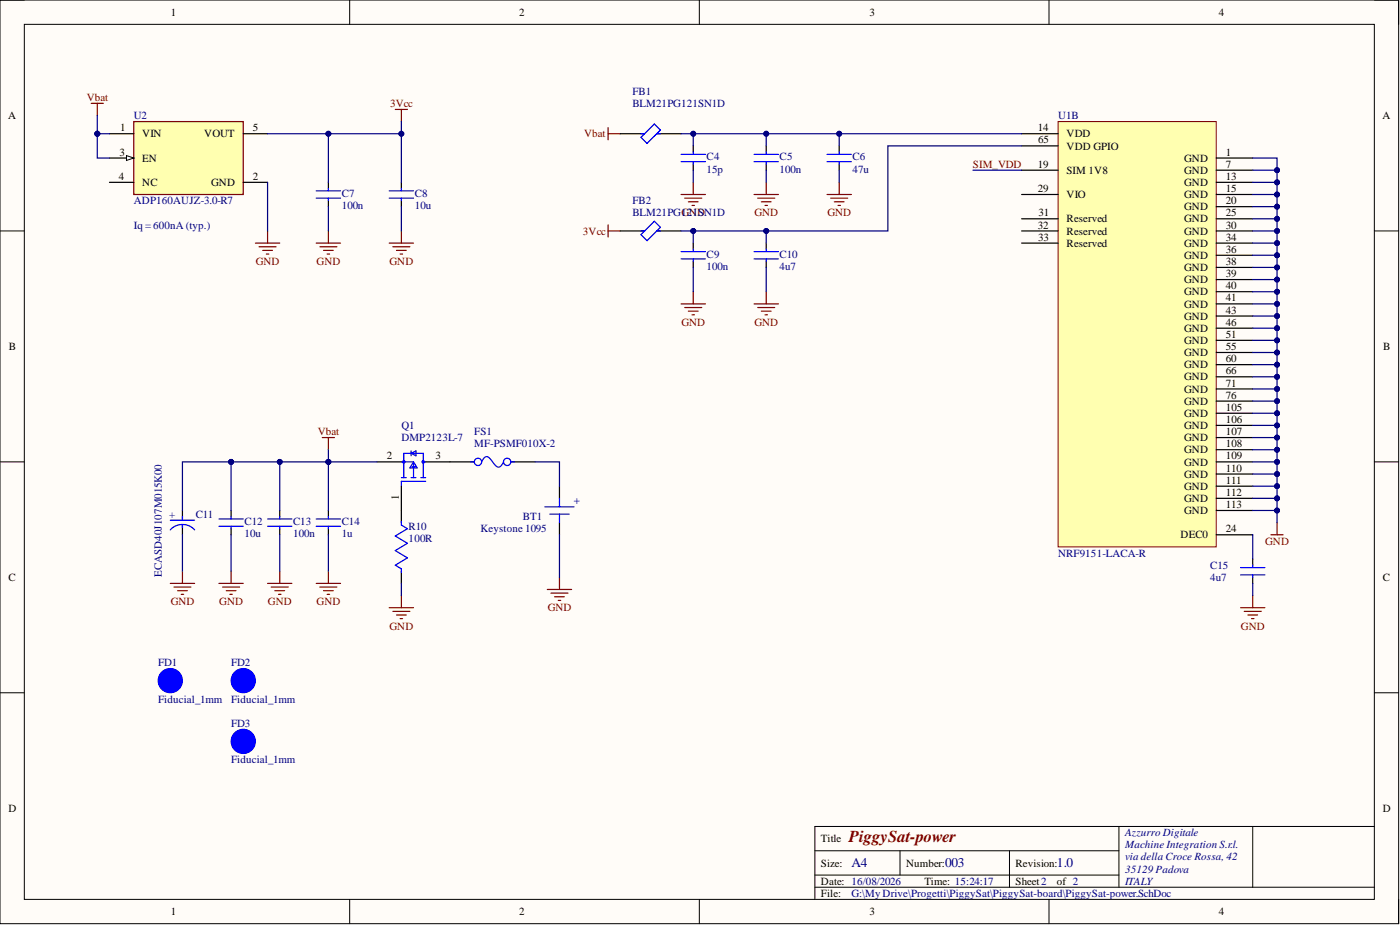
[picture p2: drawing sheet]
<svg xmlns="http://www.w3.org/2000/svg" width="292mm" height="193mm" viewBox="0 0 292 193" stroke-linecap="round" stroke-linejoin="round" font-family="sans-serif">
<path d="M0 0h291.8v192.7h-291.8z" fill-rule="evenodd" fill="#fffcf8"/>
<path d="M0 0h291.8v192.7h-291.8z" fill="none" stroke="#000" stroke-width=".21"/>
<path d="M5.1 5.1h281.6v182.5h-281.6z" fill-rule="evenodd" fill="#fffcf8"/>
<g fill="none" stroke="#000" stroke-width=".21">
<path d="M0 0h5.1M5.1 5.1h281.6v182.5h-281.6zM73 0v5.1M145.9 0v5.1M218.9 0v5.1M286.7 0h5.1v5.1M0 48.2h5.1M286.7 48.2h5.1M0 96.4h5.1M286.7 96.4h5.1M0 144.5h5.1M286.7 144.5h5.1"/>
<path d="M170 177.5h63.5M187.8 177.5v5.1M210.6 177.5v7.6M233.5 172.4v12.7M261.4 172.4v12.7M286.7 172.4h-116.7v15.2M73 187.6v5.1M145.9 187.6v5.1M170 185.1h116.7M170 182.6h63.5M218.9 187.6v5.1M291.8 187.6v5.1"/>
</g>
<g fill="none" stroke="#800000" stroke-width=".25">
<path d="M126.9 26.6v2.6M126.9 27.9h2.5M144.6 38v2.6M159.9 38v2.6M175.1 38v2.6M126.9 46.9v2.5M126.9 48.2h2.5M142.1 40.6h5.1M142.9 41.3h3.5M143.6 42.1h2.1M144.4 42.9h.5M157.3 40.6h5.1"/>
<path d="M158.1 41.3h3.5M158.9 42.1h2M159.6 42.9h.5M172.6 40.6h5M173.3 41.3h3.6M174.1 42.1h2M174.8 42.9h.5M142.1 63.4h5.1M142.9 64.2h3.5M143.6 64.9h2.1M144.4 65.7h.5M144.6 60.9v2.5"/>
<path d="M157.3 63.4h5.1M158.1 64.2h3.5M158.9 64.9h2M159.6 65.7h.5M159.9 60.9v2.5M58.4 119.2v2.5M68.5 119.2v2.5M265.2 111.6h2.5M266.4 109v2.6M55.8 121.7h5.1M56.6 122.5h3.5M57.3 123.2h2.1"/>
<path d="M58.1 124h.5M66 121.7h5.1M66.7 122.5h3.6M67.5 123.2h2M68.3 124h.5M258.8 126.8h5.1M259.6 127.5h3.5M260.4 128.3h2M261.1 129.1h.5M261.4 124.2v2.6"/>
</g>
<g fill="none" stroke="#000" stroke-width=".25">
<path d="M129.4 27.9h5.1M137 27.9h5.1M144.6 30.4v1.3M144.6 34.2v1.3M159.9 30.4v1.3M159.9 34.2v1.3M175.1 30.4v1.3M175.1 34.2v1.3M129.4 48.2h5.1M137 48.2h5.1M144.6 50.7v1.3M144.6 54.5v1.3"/>
<path d="M159.9 50.7v1.3M159.9 54.5v1.3M58.4 106.5v1.3M58.4 110.3v1.3M68.5 106.5v1.3M68.5 110.3v1.3M261.4 116.6v1.3M261.4 120.4v1.3"/>
</g>
<g fill="none" stroke="#00f" stroke-width=".25">
<path d="M133.7 28.7l2.8-2.8 1.3 1.2-2.8 2.8zM133.7 27.9h.8M137 27.9h.8M142.1 32.2h5.1M142.1 33.7h5.1M144.6 31.7v.5M144.6 33.7v.5M157.3 32.2h5.1M157.3 33.7h5.1M159.9 31.7v.5M159.9 33.7v.5M172.6 32.2h5"/>
<path d="M172.6 33.7h5M175.1 31.7v.5M175.1 33.7v.5M133.7 48.9l2.8-2.7 1.3 1.2-2.8 2.8zM133.7 48.2h.8M137 48.2h.8M142.1 52.5h5.1M142.1 54h5.1M144.6 52v.5M144.6 54v.5M157.3 52.5h5.1M157.3 54h5.1"/>
<path d="M159.9 52v.5M159.9 54v.5M55.8 108.3h5.1M55.8 109.8h5.1M58.4 107.8v.5M58.4 109.8v.5M66 108.3h5.1M66 109.8h5.1M68.5 107.8v.5M68.5 109.8v.5M258.8 118.4h5.1M258.8 119.9h5.1"/>
<path d="M261.4 117.9v.5M261.4 119.9v.5"/>
</g>
<circle cx="35.5" cy="142" r="2.54" fill="#00f"/>
<circle cx="35.5" cy="142" r="2.54" fill="none" stroke="#00f" stroke-width=".21"/>
<circle cx="50.8" cy="142" r="2.54" fill="#00f"/>
<circle cx="50.8" cy="142" r="2.54" fill="none" stroke="#00f" stroke-width=".21"/>
<circle cx="50.8" cy="154.7" r="2.54" fill="#00f"/>
<circle cx="50.8" cy="154.7" r="2.54" fill="none" stroke="#00f" stroke-width=".21"/>
<g fill="none" stroke="#800000" stroke-width=".25">
<path d="M19 21.6h2.6M20.3 21.6v2.5M82.5 22.8h2.5M83.7 22.8v2.6M53.3 50.7h5.1M54.1 51.5h3.5M54.8 52.2h2M55.6 53h.5M55.8 48.2v2.5M81.2 50.7h5.1M82 51.5h3.5M82.7 52.2h2.1"/>
<path d="M83.5 53h.5M83.7 48.2v2.5M67.2 91.3h2.6M68.5 91.3v2.5M38.1 119.2v2.5M48.2 119.2v2.5M35.5 121.7h5.1M36.3 122.5h3.5M37 123.2h2.1M37.8 124h.5M45.7 121.7h5.1M46.4 122.5h3.6"/>
<path d="M47.2 123.2h2M48 124h.5"/>
</g>
<path d="M38.1 106.5v2M38.1 109.5v2.1M48.2 106.5v1.3M48.2 110.3v1.3" fill="none" stroke="#000" stroke-width=".25"/>
<path d="M35.5 110.6a3.4 3.4 0 0 1 5.1 0M35.5 108.5h5.1M38.1 107.8v.7M38.1 109.5v.5M45.7 108.3h5.1M45.7 109.8h5.1M48.2 107.8v.5M48.2 109.8v.5" fill="none" stroke="#00f" stroke-width=".25"/>
<path d="M27.9 25.4h22.9v15.2h-22.9z" fill-rule="evenodd" fill="#ffffb0"/>
<path d="M27.9 25.4h22.9v15.2h-22.9z" fill="none" stroke="#800000" stroke-width=".25"/>
<path d="M22.8 27.9h5.1M22.8 33h5.1" fill="none" stroke="#000" stroke-width=".25"/>
<path d="M26.4 32.5l1.5 .5-1.5 .5z" fill="#f8fcff"/>
<path d="M26.4 32.5l1.5 .5-1.5 .5z" fill="none" stroke="#000" stroke-width=".21"/>
<path d="M22.8 38h5.1M50.8 38h5M50.8 27.9h5M68.5 38v1.3M83.7 38v1.3M68.5 41.8v1.3M83.7 41.8v1.3" fill="none" stroke="#000" stroke-width=".25"/>
<path d="M66 39.8h5.1M68.5 39.3v.5M81.2 39.8h5.1M83.7 39.3v.5M66 41.3h5.1M68.5 41.3v.5M81.2 41.3h5.1M83.7 41.3v.5" fill="none" stroke="#00f" stroke-width=".25"/>
<path d="M66 50.7h5.1M66.7 51.5h3.6M67.5 52.2h2M68.3 53h.5M68.5 48.2v2.5" fill="none" stroke="#800000" stroke-width=".25"/>
<path d="M220.8 25.4h33v88.7h-33z" fill-rule="evenodd" fill="#ffffb0"/>
<path d="M220.8 25.4h33v88.7h-33z" fill="none" stroke="#800000" stroke-width=".21"/>
<g fill="none" stroke="#000" stroke-width=".25">
<path d="M213.2 27.9h7.6M213.2 30.4h7.6M213.2 35.5h7.6M253.8 33h7.6M253.8 35.5h7.6M253.8 38h7.6M213.2 40.6h7.6M213.2 45.6h7.6M213.2 48.2h7.6M213.2 50.7h7.6M253.8 40.6h7.6M253.8 43.1h7.6"/>
<path d="M253.8 45.6h7.6M253.8 48.2h7.6M253.8 50.7h7.6M253.8 53.3h7.6M253.8 55.8h7.6M253.8 58.3h7.6M253.8 60.9h7.6M253.8 63.4h7.6M253.8 65.9h7.6M253.8 68.5h7.6M253.8 71h7.6M253.8 73.5h7.6"/>
<path d="M253.8 76.1h7.6M253.8 78.6h7.6M78.7 96.4h5M88.8 96.4h10.2M106.6 96.4h5.1M253.8 81.1h7.6M253.8 83.7h7.6M253.8 86.2h7.6M253.8 88.7h7.6M253.8 91.3h7.6M253.8 93.8h7.6M253.8 96.4h7.6"/>
<path d="M253.8 98.9h7.6M83.7 101.4v7.6M83.7 119.2v2.5M116.7 101.4v2.6M116.7 109v2.6M253.8 101.4h7.6M253.8 104h7.6M253.8 106.5h7.6M253.8 111.6h7.6"/>
</g>
<g fill="none" stroke="#00f" stroke-width=".25">
<path d="M83.7 96.4h2.6M83.7 99.6h1.1M84.2 99.6v-5h4.1v5M85.8 99.6h1M85.8 94.6l1-.5v1zM85.8 94.1v1M86 97.4h.8M86.3 96.6v3M86.3 96.4l.7 1.2h-1.5zM87.8 99.6h1M88.3 96.4h.5M98.2 96.4h.8"/>
<path d="M100.5 96.4a1.1 1.1 0 0 1 1.3-1.1l1.2 1.4a.94 .94 0 0 0 1.6 .4l.5-.7M106.6 96.4h.7M83.7 108.8v.7l1.3 .8-2.5 1.5 2.5 1.5-2.5 1.6 2.5 1.5-2.5 1.5 1.2 .8v.7M88.8 100.4h-5.1v1M113.7 105.7h6.1M114.7 107.3h4.1M116.7 104v1.7M116.7 107.3v1.7"/>
<circle cx="84.2" cy="96.4" r=".25"/>
<circle cx="88.3" cy="96.4" r=".25"/>
<circle cx="99.7" cy="96.4" r=".76"/>
<circle cx="105.8" cy="96.4" r=".76"/>
</g>
<path d="M81.2 126.8h5.1M82 127.5h3.5M82.7 128.3h2.1M83.5 129.1h.5M83.7 124.2v2.6M114.2 123h5.1M115 123.7h3.5M115.7 124.5h2M116.5 125.3h.5M116.7 120.4v2.6" fill="none" stroke="#800000" stroke-width=".25"/>
<path d="M261.4 63.4h5" fill="none" stroke="#000080" stroke-width=".25"/>
<circle cx="266.4" cy="63.4" r=".51" fill="#000080"/>
<circle cx="266.4" cy="63.4" r=".51" fill="none" stroke="#000080" stroke-width=".21"/>
<path d="M261.4 60.9h5" fill="none" stroke="#000080" stroke-width=".25"/>
<circle cx="266.4" cy="60.9" r=".51" fill="#000080"/>
<circle cx="266.4" cy="60.9" r=".51" fill="none" stroke="#000080" stroke-width=".21"/>
<path d="M261.4 58.3h5" fill="none" stroke="#000080" stroke-width=".25"/>
<circle cx="266.4" cy="58.3" r=".51" fill="#000080"/>
<circle cx="266.4" cy="58.3" r=".51" fill="none" stroke="#000080" stroke-width=".21"/>
<path d="M261.4 55.8h5" fill="none" stroke="#000080" stroke-width=".25"/>
<circle cx="266.4" cy="55.8" r=".51" fill="#000080"/>
<circle cx="266.4" cy="55.8" r=".51" fill="none" stroke="#000080" stroke-width=".21"/>
<path d="M261.4 53.3h5" fill="none" stroke="#000080" stroke-width=".25"/>
<circle cx="266.4" cy="53.3" r=".51" fill="#000080"/>
<circle cx="266.4" cy="53.3" r=".51" fill="none" stroke="#000080" stroke-width=".21"/>
<path d="M261.4 50.7h5" fill="none" stroke="#000080" stroke-width=".25"/>
<circle cx="266.4" cy="50.7" r=".51" fill="#000080"/>
<circle cx="266.4" cy="50.7" r=".51" fill="none" stroke="#000080" stroke-width=".21"/>
<path d="M261.4 48.2h5" fill="none" stroke="#000080" stroke-width=".25"/>
<circle cx="266.4" cy="48.2" r=".51" fill="#000080"/>
<circle cx="266.4" cy="48.2" r=".51" fill="none" stroke="#000080" stroke-width=".21"/>
<path d="M261.4 45.6h5" fill="none" stroke="#000080" stroke-width=".25"/>
<circle cx="266.4" cy="45.6" r=".51" fill="#000080"/>
<circle cx="266.4" cy="45.6" r=".51" fill="none" stroke="#000080" stroke-width=".21"/>
<path d="M261.4 43.1h5" fill="none" stroke="#000080" stroke-width=".25"/>
<circle cx="266.4" cy="43.1" r=".51" fill="#000080"/>
<circle cx="266.4" cy="43.1" r=".51" fill="none" stroke="#000080" stroke-width=".21"/>
<path d="M261.4 40.6h5" fill="none" stroke="#000080" stroke-width=".25"/>
<circle cx="266.4" cy="40.6" r=".51" fill="#000080"/>
<circle cx="266.4" cy="40.6" r=".51" fill="none" stroke="#000080" stroke-width=".21"/>
<path d="M261.4 38h5" fill="none" stroke="#000080" stroke-width=".25"/>
<circle cx="266.4" cy="38" r=".51" fill="#000080"/>
<circle cx="266.4" cy="38" r=".51" fill="none" stroke="#000080" stroke-width=".21"/>
<path d="M261.4 35.5h5" fill="none" stroke="#000080" stroke-width=".25"/>
<circle cx="266.4" cy="35.5" r=".51" fill="#000080"/>
<circle cx="266.4" cy="35.5" r=".51" fill="none" stroke="#000080" stroke-width=".21"/>
<path d="M261.4 96.4h5" fill="none" stroke="#000080" stroke-width=".25"/>
<circle cx="266.4" cy="96.4" r=".51" fill="#000080"/>
<circle cx="266.4" cy="96.4" r=".51" fill="none" stroke="#000080" stroke-width=".21"/>
<path d="M261.4 93.8h5" fill="none" stroke="#000080" stroke-width=".25"/>
<circle cx="266.4" cy="93.8" r=".51" fill="#000080"/>
<circle cx="266.4" cy="93.8" r=".51" fill="none" stroke="#000080" stroke-width=".21"/>
<path d="M261.4 91.3h5" fill="none" stroke="#000080" stroke-width=".25"/>
<circle cx="266.4" cy="91.3" r=".51" fill="#000080"/>
<circle cx="266.4" cy="91.3" r=".51" fill="none" stroke="#000080" stroke-width=".21"/>
<path d="M261.4 88.7h5" fill="none" stroke="#000080" stroke-width=".25"/>
<circle cx="266.4" cy="88.7" r=".51" fill="#000080"/>
<circle cx="266.4" cy="88.7" r=".51" fill="none" stroke="#000080" stroke-width=".21"/>
<path d="M261.4 86.2h5" fill="none" stroke="#000080" stroke-width=".25"/>
<circle cx="266.4" cy="86.2" r=".51" fill="#000080"/>
<circle cx="266.4" cy="86.2" r=".51" fill="none" stroke="#000080" stroke-width=".21"/>
<path d="M261.4 83.7h5" fill="none" stroke="#000080" stroke-width=".25"/>
<circle cx="266.4" cy="83.7" r=".51" fill="#000080"/>
<circle cx="266.4" cy="83.7" r=".51" fill="none" stroke="#000080" stroke-width=".21"/>
<path d="M261.4 81.1h5" fill="none" stroke="#000080" stroke-width=".25"/>
<circle cx="266.4" cy="81.1" r=".51" fill="#000080"/>
<circle cx="266.4" cy="81.1" r=".51" fill="none" stroke="#000080" stroke-width=".21"/>
<path d="M261.4 78.6h5" fill="none" stroke="#000080" stroke-width=".25"/>
<circle cx="266.4" cy="78.6" r=".51" fill="#000080"/>
<circle cx="266.4" cy="78.6" r=".51" fill="none" stroke="#000080" stroke-width=".21"/>
<path d="M261.4 76.1h5" fill="none" stroke="#000080" stroke-width=".25"/>
<circle cx="266.4" cy="76.1" r=".51" fill="#000080"/>
<circle cx="266.4" cy="76.1" r=".51" fill="none" stroke="#000080" stroke-width=".21"/>
<path d="M261.4 73.5h5" fill="none" stroke="#000080" stroke-width=".25"/>
<circle cx="266.4" cy="73.5" r=".51" fill="#000080"/>
<circle cx="266.4" cy="73.5" r=".51" fill="none" stroke="#000080" stroke-width=".21"/>
<path d="M261.4 71h5" fill="none" stroke="#000080" stroke-width=".25"/>
<circle cx="266.4" cy="71" r=".51" fill="#000080"/>
<circle cx="266.4" cy="71" r=".51" fill="none" stroke="#000080" stroke-width=".21"/>
<path d="M261.4 68.5h5" fill="none" stroke="#000080" stroke-width=".25"/>
<circle cx="266.4" cy="68.5" r=".51" fill="#000080"/>
<circle cx="266.4" cy="68.5" r=".51" fill="none" stroke="#000080" stroke-width=".21"/>
<path d="M261.4 65.9h5" fill="none" stroke="#000080" stroke-width=".25"/>
<circle cx="266.4" cy="65.9" r=".51" fill="#000080"/>
<circle cx="266.4" cy="65.9" r=".51" fill="none" stroke="#000080" stroke-width=".21"/>
<path d="M261.4 101.4h5" fill="none" stroke="#000080" stroke-width=".25"/>
<circle cx="266.4" cy="101.4" r=".51" fill="#000080"/>
<circle cx="266.4" cy="101.4" r=".51" fill="none" stroke="#000080" stroke-width=".21"/>
<path d="M261.4 98.9h5" fill="none" stroke="#000080" stroke-width=".25"/>
<circle cx="266.4" cy="98.9" r=".51" fill="#000080"/>
<circle cx="266.4" cy="98.9" r=".51" fill="none" stroke="#000080" stroke-width=".21"/>
<path d="M261.4 106.5h5" fill="none" stroke="#000080" stroke-width=".25"/>
<circle cx="266.4" cy="106.5" r=".51" fill="#000080"/>
<circle cx="266.4" cy="106.5" r=".51" fill="none" stroke="#000080" stroke-width=".21"/>
<path d="M261.4 104h5" fill="none" stroke="#000080" stroke-width=".25"/>
<circle cx="266.4" cy="104" r=".51" fill="#000080"/>
<circle cx="266.4" cy="104" r=".51" fill="none" stroke="#000080" stroke-width=".21"/>
<path d="M261.4 33h5v76" fill="none" stroke="#000080" stroke-width=".25"/>
<circle cx="266.4" cy="35.5" r=".51" fill="#000080"/>
<circle cx="266.4" cy="35.5" r=".51" fill="none" stroke="#000080" stroke-width=".21"/>
<circle cx="266.4" cy="38" r=".51" fill="#000080"/>
<circle cx="266.4" cy="38" r=".51" fill="none" stroke="#000080" stroke-width=".21"/>
<circle cx="266.4" cy="40.6" r=".51" fill="#000080"/>
<circle cx="266.4" cy="40.6" r=".51" fill="none" stroke="#000080" stroke-width=".21"/>
<circle cx="266.4" cy="43.1" r=".51" fill="#000080"/>
<circle cx="266.4" cy="43.1" r=".51" fill="none" stroke="#000080" stroke-width=".21"/>
<circle cx="266.4" cy="45.6" r=".51" fill="#000080"/>
<circle cx="266.4" cy="45.6" r=".51" fill="none" stroke="#000080" stroke-width=".21"/>
<circle cx="266.4" cy="48.2" r=".51" fill="#000080"/>
<circle cx="266.4" cy="48.2" r=".51" fill="none" stroke="#000080" stroke-width=".21"/>
<circle cx="266.4" cy="50.7" r=".51" fill="#000080"/>
<circle cx="266.4" cy="50.7" r=".51" fill="none" stroke="#000080" stroke-width=".21"/>
<circle cx="266.4" cy="53.3" r=".51" fill="#000080"/>
<circle cx="266.4" cy="53.3" r=".51" fill="none" stroke="#000080" stroke-width=".21"/>
<circle cx="266.4" cy="55.8" r=".51" fill="#000080"/>
<circle cx="266.4" cy="55.8" r=".51" fill="none" stroke="#000080" stroke-width=".21"/>
<circle cx="266.4" cy="58.3" r=".51" fill="#000080"/>
<circle cx="266.4" cy="58.3" r=".51" fill="none" stroke="#000080" stroke-width=".21"/>
<circle cx="266.4" cy="60.9" r=".51" fill="#000080"/>
<circle cx="266.4" cy="60.9" r=".51" fill="none" stroke="#000080" stroke-width=".21"/>
<circle cx="266.4" cy="63.4" r=".51" fill="#000080"/>
<circle cx="266.4" cy="63.4" r=".51" fill="none" stroke="#000080" stroke-width=".21"/>
<circle cx="266.4" cy="65.9" r=".51" fill="#000080"/>
<circle cx="266.4" cy="65.9" r=".51" fill="none" stroke="#000080" stroke-width=".21"/>
<circle cx="266.4" cy="68.5" r=".51" fill="#000080"/>
<circle cx="266.4" cy="68.5" r=".51" fill="none" stroke="#000080" stroke-width=".21"/>
<circle cx="266.4" cy="71" r=".51" fill="#000080"/>
<circle cx="266.4" cy="71" r=".51" fill="none" stroke="#000080" stroke-width=".21"/>
<circle cx="266.4" cy="73.5" r=".51" fill="#000080"/>
<circle cx="266.4" cy="73.5" r=".51" fill="none" stroke="#000080" stroke-width=".21"/>
<circle cx="266.4" cy="76.1" r=".51" fill="#000080"/>
<circle cx="266.4" cy="76.1" r=".51" fill="none" stroke="#000080" stroke-width=".21"/>
<circle cx="266.4" cy="78.6" r=".51" fill="#000080"/>
<circle cx="266.4" cy="78.6" r=".51" fill="none" stroke="#000080" stroke-width=".21"/>
<circle cx="266.4" cy="81.1" r=".51" fill="#000080"/>
<circle cx="266.4" cy="81.1" r=".51" fill="none" stroke="#000080" stroke-width=".21"/>
<circle cx="266.4" cy="83.7" r=".51" fill="#000080"/>
<circle cx="266.4" cy="83.7" r=".51" fill="none" stroke="#000080" stroke-width=".21"/>
<circle cx="266.4" cy="86.2" r=".51" fill="#000080"/>
<circle cx="266.4" cy="86.2" r=".51" fill="none" stroke="#000080" stroke-width=".21"/>
<circle cx="266.4" cy="88.7" r=".51" fill="#000080"/>
<circle cx="266.4" cy="88.7" r=".51" fill="none" stroke="#000080" stroke-width=".21"/>
<circle cx="266.4" cy="91.3" r=".51" fill="#000080"/>
<circle cx="266.4" cy="91.3" r=".51" fill="none" stroke="#000080" stroke-width=".21"/>
<circle cx="266.4" cy="93.8" r=".51" fill="#000080"/>
<circle cx="266.4" cy="93.8" r=".51" fill="none" stroke="#000080" stroke-width=".21"/>
<circle cx="266.4" cy="96.4" r=".51" fill="#000080"/>
<circle cx="266.4" cy="96.4" r=".51" fill="none" stroke="#000080" stroke-width=".21"/>
<circle cx="266.4" cy="98.9" r=".51" fill="#000080"/>
<circle cx="266.4" cy="98.9" r=".51" fill="none" stroke="#000080" stroke-width=".21"/>
<circle cx="266.4" cy="101.4" r=".51" fill="#000080"/>
<circle cx="266.4" cy="101.4" r=".51" fill="none" stroke="#000080" stroke-width=".21"/>
<circle cx="266.4" cy="104" r=".51" fill="#000080"/>
<circle cx="266.4" cy="104" r=".51" fill="none" stroke="#000080" stroke-width=".21"/>
<circle cx="266.4" cy="106.5" r=".51" fill="#000080"/>
<circle cx="266.4" cy="106.5" r=".51" fill="none" stroke="#000080" stroke-width=".21"/>
<path d="M142.1 27.9h2.5v2.5M144.6 35.5v2.5M159.9 35.5v2.5M175.1 35.5v2.5M203 35.5h10.2M261.4 111.6v5M261.4 121.7v2.5" fill="none" stroke="#000080" stroke-width=".25"/>
<circle cx="144.6" cy="27.9" r=".51" fill="#000080"/>
<circle cx="144.6" cy="27.9" r=".51" fill="none" stroke="#000080" stroke-width=".21"/>
<path d="M144.6 27.9h30.5v2.5" fill="none" stroke="#000080" stroke-width=".25"/>
<circle cx="144.6" cy="27.9" r=".51" fill="#000080"/>
<circle cx="144.6" cy="27.9" r=".51" fill="none" stroke="#000080" stroke-width=".21"/>
<circle cx="159.9" cy="27.9" r=".51" fill="#000080"/>
<circle cx="159.9" cy="27.9" r=".51" fill="none" stroke="#000080" stroke-width=".21"/>
<circle cx="175.1" cy="27.9" r=".51" fill="#000080"/>
<circle cx="175.1" cy="27.9" r=".51" fill="none" stroke="#000080" stroke-width=".21"/>
<path d="M159.9 27.9v2.5" fill="none" stroke="#000080" stroke-width=".25"/>
<circle cx="159.9" cy="27.9" r=".51" fill="#000080"/>
<circle cx="159.9" cy="27.9" r=".51" fill="none" stroke="#000080" stroke-width=".21"/>
<path d="M142.1 48.2h2.5v2.5M144.6 55.8v5.1M159.9 55.8v5.1" fill="none" stroke="#000080" stroke-width=".25"/>
<circle cx="144.6" cy="48.2" r=".51" fill="#000080"/>
<circle cx="144.6" cy="48.2" r=".51" fill="none" stroke="#000080" stroke-width=".21"/>
<path d="M144.6 48.2h15.3v2.5" fill="none" stroke="#000080" stroke-width=".25"/>
<circle cx="144.6" cy="48.2" r=".51" fill="#000080"/>
<circle cx="144.6" cy="48.2" r=".51" fill="none" stroke="#000080" stroke-width=".21"/>
<circle cx="159.9" cy="48.2" r=".51" fill="#000080"/>
<circle cx="159.9" cy="48.2" r=".51" fill="none" stroke="#000080" stroke-width=".21"/>
<path d="M175.1 27.9h38.1" fill="none" stroke="#000080" stroke-width=".25"/>
<circle cx="175.1" cy="27.9" r=".51" fill="#000080"/>
<circle cx="175.1" cy="27.9" r=".51" fill="none" stroke="#000080" stroke-width=".21"/>
<path d="M213.2 30.4h-28v17.8h-25.3" fill="none" stroke="#000080" stroke-width=".25"/>
<circle cx="159.9" cy="48.2" r=".51" fill="#000080"/>
<circle cx="159.9" cy="48.2" r=".51" fill="none" stroke="#000080" stroke-width=".21"/>
<path d="M48.2 96.4v10.1M58.4 111.6v7.6M68.5 111.6v7.6" fill="none" stroke="#000080" stroke-width=".25"/>
<circle cx="48.2" cy="96.4" r=".51" fill="#000080"/>
<circle cx="48.2" cy="96.4" r=".51" fill="none" stroke="#000080" stroke-width=".21"/>
<path d="M68.5 93.8v12.7M38.1 111.6v7.6M48.2 111.6v7.6" fill="none" stroke="#000080" stroke-width=".25"/>
<circle cx="68.5" cy="96.4" r=".51" fill="#000080"/>
<circle cx="68.5" cy="96.4" r=".51" fill="none" stroke="#000080" stroke-width=".21"/>
<path d="M48.2 96.4h-10.1v10.1" fill="none" stroke="#000080" stroke-width=".25"/>
<circle cx="48.2" cy="96.4" r=".51" fill="#000080"/>
<circle cx="48.2" cy="96.4" r=".51" fill="none" stroke="#000080" stroke-width=".21"/>
<path d="M48.2 96.4h20.3" fill="none" stroke="#000080" stroke-width=".25"/>
<circle cx="48.2" cy="96.4" r=".51" fill="#000080"/>
<circle cx="48.2" cy="96.4" r=".51" fill="none" stroke="#000080" stroke-width=".21"/>
<circle cx="58.4" cy="96.4" r=".51" fill="#000080"/>
<circle cx="58.4" cy="96.4" r=".51" fill="none" stroke="#000080" stroke-width=".21"/>
<circle cx="68.5" cy="96.4" r=".51" fill="#000080"/>
<circle cx="68.5" cy="96.4" r=".51" fill="none" stroke="#000080" stroke-width=".21"/>
<path d="M58.4 96.4v10.1" fill="none" stroke="#000080" stroke-width=".25"/>
<circle cx="58.4" cy="96.4" r=".51" fill="#000080"/>
<circle cx="58.4" cy="96.4" r=".51" fill="none" stroke="#000080" stroke-width=".21"/>
<path d="M55.8 38v10.2M68.5 27.9v10.1M68.5 43.1v5.1M83.7 43.1v5.1" fill="none" stroke="#000080" stroke-width=".25"/>
<circle cx="68.5" cy="27.9" r=".51" fill="#000080"/>
<circle cx="68.5" cy="27.9" r=".51" fill="none" stroke="#000080" stroke-width=".21"/>
<path d="M83.7 27.9v10.1" fill="none" stroke="#000080" stroke-width=".25"/>
<circle cx="83.7" cy="27.9" r=".51" fill="#000080"/>
<circle cx="83.7" cy="27.9" r=".51" fill="none" stroke="#000080" stroke-width=".21"/>
<path d="M20.3 27.9h2.5" fill="none" stroke="#000080" stroke-width=".25"/>
<circle cx="20.3" cy="27.9" r=".51" fill="#000080"/>
<circle cx="20.3" cy="27.9" r=".51" fill="none" stroke="#000080" stroke-width=".21"/>
<path d="M20.3 27.9v5.1h2.5" fill="none" stroke="#000080" stroke-width=".25"/>
<circle cx="20.3" cy="27.9" r=".51" fill="#000080"/>
<circle cx="20.3" cy="27.9" r=".51" fill="none" stroke="#000080" stroke-width=".21"/>
<path d="M20.3 24.1v3.8" fill="none" stroke="#000080" stroke-width=".25"/>
<circle cx="20.3" cy="27.9" r=".51" fill="#000080"/>
<circle cx="20.3" cy="27.9" r=".51" fill="none" stroke="#000080" stroke-width=".21"/>
<path d="M83.7 25.4v2.5h-27.9" fill="none" stroke="#000080" stroke-width=".25"/>
<circle cx="68.5" cy="27.9" r=".51" fill="#000080"/>
<circle cx="68.5" cy="27.9" r=".51" fill="none" stroke="#000080" stroke-width=".21"/>
<circle cx="83.7" cy="27.9" r=".51" fill="#000080"/>
<circle cx="83.7" cy="27.9" r=".51" fill="none" stroke="#000080" stroke-width=".21"/>
<path d="M68.5 96.4h10.2M111.7 96.4h5v5M116.7 111.6v8.8M83.7 121.7v2.5" fill="none" stroke="#000080" stroke-width=".25"/>
<circle cx="68.5" cy="96.4" r=".51" fill="#000080"/>
<circle cx="68.5" cy="96.4" r=".51" fill="none" stroke="#000080" stroke-width=".21"/>
<text font-size="3.5" fill="#800000" x="177.1" y="175.7">PiggySat-power</text>
<g font-size="2.8" fill="#000080">
<text x="177.6" y="180.9">A4</text>
<text x="197.2" y="180.9">003</text>
<text x="220.5" y="180.9">1.0</text>
</g>
<g font-size="2.3">
<text x="35.6" y="3.3">1</text>
<text x="108.4" y="3.3">2</text>
<text x="181.4" y="3.3">3</text>
<text x="254.3" y="3.3">4</text>
<text x="1.7" y="24.9">A</text>
<text x="25" y="27.4">1</text>
<text x="29.7" y="28.7">VIN</text>
<text x="42.6" y="28.7">VOUT</text>
<text x="52.8" y="27.4">5</text>
<text x="216.5" y="27.4">14</text>
<text x="216.6" y="29.9">65</text>
<text x="222.5" y="28.7">VDD</text>
<text x="288.4" y="24.9">A</text>
<text x="25" y="32.5">3</text>
<text x="29.7" y="33.7">EN</text>
<text x="216.5" y="35">19</text>
<text x="222.5" y="31.2">VDD GPIO</text>
<text x="247.1" y="33.7">GND</text>
<text x="255.8" y="32.5">1</text>
<text x="255.8" y="35">7</text>
<text x="24.8" y="37.5">4</text>
<text x="29.7" y="38.8">NC</text>
<text x="44.1" y="38.8">GND</text>
<text x="52.8" y="37.5">2</text>
<text x="216.5" y="40.1">29</text>
<text x="222.5" y="41.3">VIO</text>
<text x="222.5" y="36.3">SIM 1V8</text>
<text x="247.1" y="36.3">GND</text>
<text x="247.1" y="38.8">GND</text>
<text x="247.1" y="41.3">GND</text>
<text x="255.8" y="37.5">13</text>
<text x="255.8" y="40.1">15</text>
<text x="216.5" y="47.7">32</text>
<text x="216.7" y="45.1">31</text>
<text x="222.5" y="46.4">Reserved</text>
<text x="247.1" y="43.9">GND</text>
<text x="247.1" y="46.4">GND</text>
<text x="255.8" y="42.6">20</text>
<text x="255.8" y="45.1">25</text>
<text x="255.8" y="47.7">30</text>
<text x="216.6" y="50.2">33</text>
<text x="222.5" y="48.9">Reserved</text>
<text x="222.5" y="51.5">Reserved</text>
<text x="247.1" y="48.9">GND</text>
<text x="247.1" y="51.5">GND</text>
<text x="255.8" y="50.2">34</text>
<text x="255.8" y="52.7">36</text>
<text x="247.1" y="54">GND</text>
<text x="247.1" y="56.5">GND</text>
<text x="247.1" y="59.1">GND</text>
<text x="255.8" y="55.3">38</text>
<text x="255.8" y="57.8">39</text>
<text x="247.1" y="61.6">GND</text>
<text x="247.1" y="64.2">GND</text>
<text x="255.8" y="60.4">40</text>
<text x="255.8" y="62.9">41</text>
<text x="255.8" y="65.4">43</text>
<text x="247.1" y="66.7">GND</text>
<text x="247.1" y="69.2">GND</text>
<text x="247.1" y="71.8">GND</text>
<text x="255.8" y="68">46</text>
<text x="255.8" y="70.5">51</text>
<text x="1.9" y="73">B</text>
<text x="247.1" y="74.3">GND</text>
<text x="247.1" y="76.8">GND</text>
<text x="255.8" y="73">55</text>
<text x="255.8" y="75.6">60</text>
<text x="288.6" y="73">B</text>
<text x="247.1" y="79.4">GND</text>
<text x="247.1" y="81.9">GND</text>
<text x="255.8" y="78.1">66</text>
<text x="255.8" y="80.6">71</text>
<text x="255.8" y="83.2">76</text>
<text x="247.1" y="84.4">GND</text>
<text x="247.1" y="87">GND</text>
<text x="247.1" y="89.5">GND</text>
<text x="255.8" y="85.7">105</text>
<text x="255.8" y="88.2">106</text>
<text x="80.7" y="95.8">2</text>
<text x="90.8" y="95.8">3</text>
<text x="247.1" y="92">GND</text>
<text x="247.1" y="94.6">GND</text>
<text x="255.8" y="90.8">107</text>
<text x="255.8" y="93.3">108</text>
<text x="255.8" y="95.8">109</text>
<text x="247.1" y="97.1">GND</text>
<text x="247.1" y="99.6">GND</text>
<text x="255.8" y="98.4">110</text>
<text x="255.8" y="100.9">111</text>
<text x="83.2" y="104.3" transform="rotate(-90 83.2 104.3)">1</text>
<text x="247.1" y="102.2">GND</text>
<text x="247.1" y="104.7">GND</text>
<text x="247.1" y="107.3">GND</text>
<text x="255.8" y="103.5">112</text>
<text x="255.8" y="106">113</text>
<text x="246.3" y="112.3">DEC0</text>
<text x="255.8" y="111.1">24</text>
<text x="1.8" y="121.2">C</text>
<text x="288.5" y="121.2">C</text>
<text x="1.8" y="169.4">D</text>
<text x="288.5" y="169.4">D</text>
<text x="171.3" y="175.7">Title</text>
<text x="171.3" y="180.8">Size:</text>
<text x="171.3" y="184.6">Date: 16/08/2026</text>
<text x="189.1" y="180.8">Number:</text>
<text x="192.9" y="184.6">Time: 15:24:17</text>
<text x="211.9" y="180.8">Revision:</text>
<text x="211.9" y="184.6">Sheet2</text>
<text x="220.5" y="184.6">of 2</text>
<text x="35.6" y="190.9">1</text>
<text x="108.4" y="190.9">2</text>
<text x="171.3" y="187.1">File:</text>
<text x="181.4" y="190.9">3</text>
<text x="254.3" y="190.9">4</text>
</g>
<g font-size="2.3" fill="#800000">
<text x="18.1" y="21.1">Vbat</text>
<text x="81.4" y="22.3">3Vcc</text>
<text x="121.9" y="28.7">Vbat</text>
<text x="203" y="35">SIM_VDD</text>
<text x="142.2" y="45.1">GND</text>
<text x="157.4" y="45.1">GND</text>
<text x="172.6" y="45.1">GND</text>
<text x="121.6" y="48.9">3Vcc</text>
<text x="53.4" y="55.3">GND</text>
<text x="66.1" y="55.3">GND</text>
<text x="81.3" y="55.3">GND</text>
<text x="142.2" y="68">GND</text>
<text x="157.4" y="68">GND</text>
<text x="66.3" y="90.8">Vbat</text>
<text x="264" y="113.6">GND</text>
<text x="35.6" y="126.3">GND</text>
<text x="45.8" y="126.3">GND</text>
<text x="55.9" y="126.3">GND</text>
<text x="66.1" y="126.3">GND</text>
<text x="81.3" y="131.3">GND</text>
<text x="114.3" y="127.5">GND</text>
<text x="258.9" y="131.3">GND</text>
</g>
<g font-size="2.3" fill="#000080">
<text x="132" y="19.8">FB1</text>
<text x="132" y="22.3">BLM21PG121SN1D</text>
<text x="27.9" y="24.9">U2</text>
<text x="220.8" y="24.9">U1B</text>
<text x="147.4" y="33.5">C4</text>
<text x="162.7" y="33.5">C5</text>
<text x="177.9" y="33.5">C6</text>
<text x="71.3" y="41.1">C7</text>
<text x="86.5" y="41.1">C8</text>
<text x="147.4" y="36">15p</text>
<text x="162.7" y="36">100n</text>
<text x="177.9" y="36">47u</text>
<text x="27.9" y="47.7">Iq = 600nA(typ.)</text>
<text x="27.9" y="42.6">ADP160AUJZ-3.0-R7</text>
<text x="71.3" y="43.6">100n</text>
<text x="86.5" y="43.6">10u</text>
<text x="132" y="42.6">FB2</text>
<text x="132" y="45.1">BLM21PG121SN1D</text>
<text x="147.4" y="53.8">C9</text>
<text x="162.7" y="53.8">C10</text>
<text x="147.4" y="56.3">100n</text>
<text x="162.7" y="56.3">4u7</text>
<text x="83.7" y="89.5">Q1</text>
<text x="83.7" y="92">DMP2123L-7</text>
<text x="99" y="90.8">FS1</text>
<text x="99" y="93.3">MF-PSMF010X-2</text>
<text x="35.3" y="108">+</text>
<text x="40.9" y="108">C11</text>
<text x="51" y="109.5">C12</text>
<text x="51" y="112.1">10u</text>
<text x="61.2" y="109.5">C13</text>
<text x="61.2" y="112.1">100n</text>
<text x="71.3" y="109.5">C14</text>
<text x="71.3" y="112.1">1u</text>
<text x="85.3" y="110.6">R10</text>
<text x="85.3" y="113.1">100R</text>
<text x="100.2" y="111.1">Keystone 1095</text>
<text x="109.1" y="108.5">BT1</text>
<text x="220.8" y="116.1">NRF9151-LACA-R</text>
<text x="252.5" y="118.7">C15</text>
<text x="33.7" y="120.4" transform="rotate(-90 33.7 120.4)">ECASD40J107M015K00</text>
<text x="252.5" y="121.2">4u7</text>
<text x="33" y="138.9">FD1</text>
<text x="48.2" y="138.9">FD2</text>
<text x="33" y="146.6">Fiducial_1mm</text>
<text x="48.2" y="146.6">Fiducial_1mm</text>
<text x="48.2" y="151.6">FD3</text>
<text x="48.2" y="159.2">Fiducial_1mm</text>
<text x="234.7" y="174.4">Azzurro Digitale</text>
<text x="234.7" y="177">Machine Integration S.r.l.</text>
<text x="234.7" y="179.5">via della Croce Rossa, 42</text>
<text x="234.7" y="182">35129 Padova</text>
<text x="234.7" y="184.6">ITALY</text>
<text x="177.6" y="187.1">G:\My Drive\Progetti\PiggySat\PiggySat-board\PiggySat-power.SchDoc</text>
</g>
<text font-size="2.3" fill="#00f" x="119.8" y="104" transform="rotate(90 119.8 104)">+</text>
</svg>
